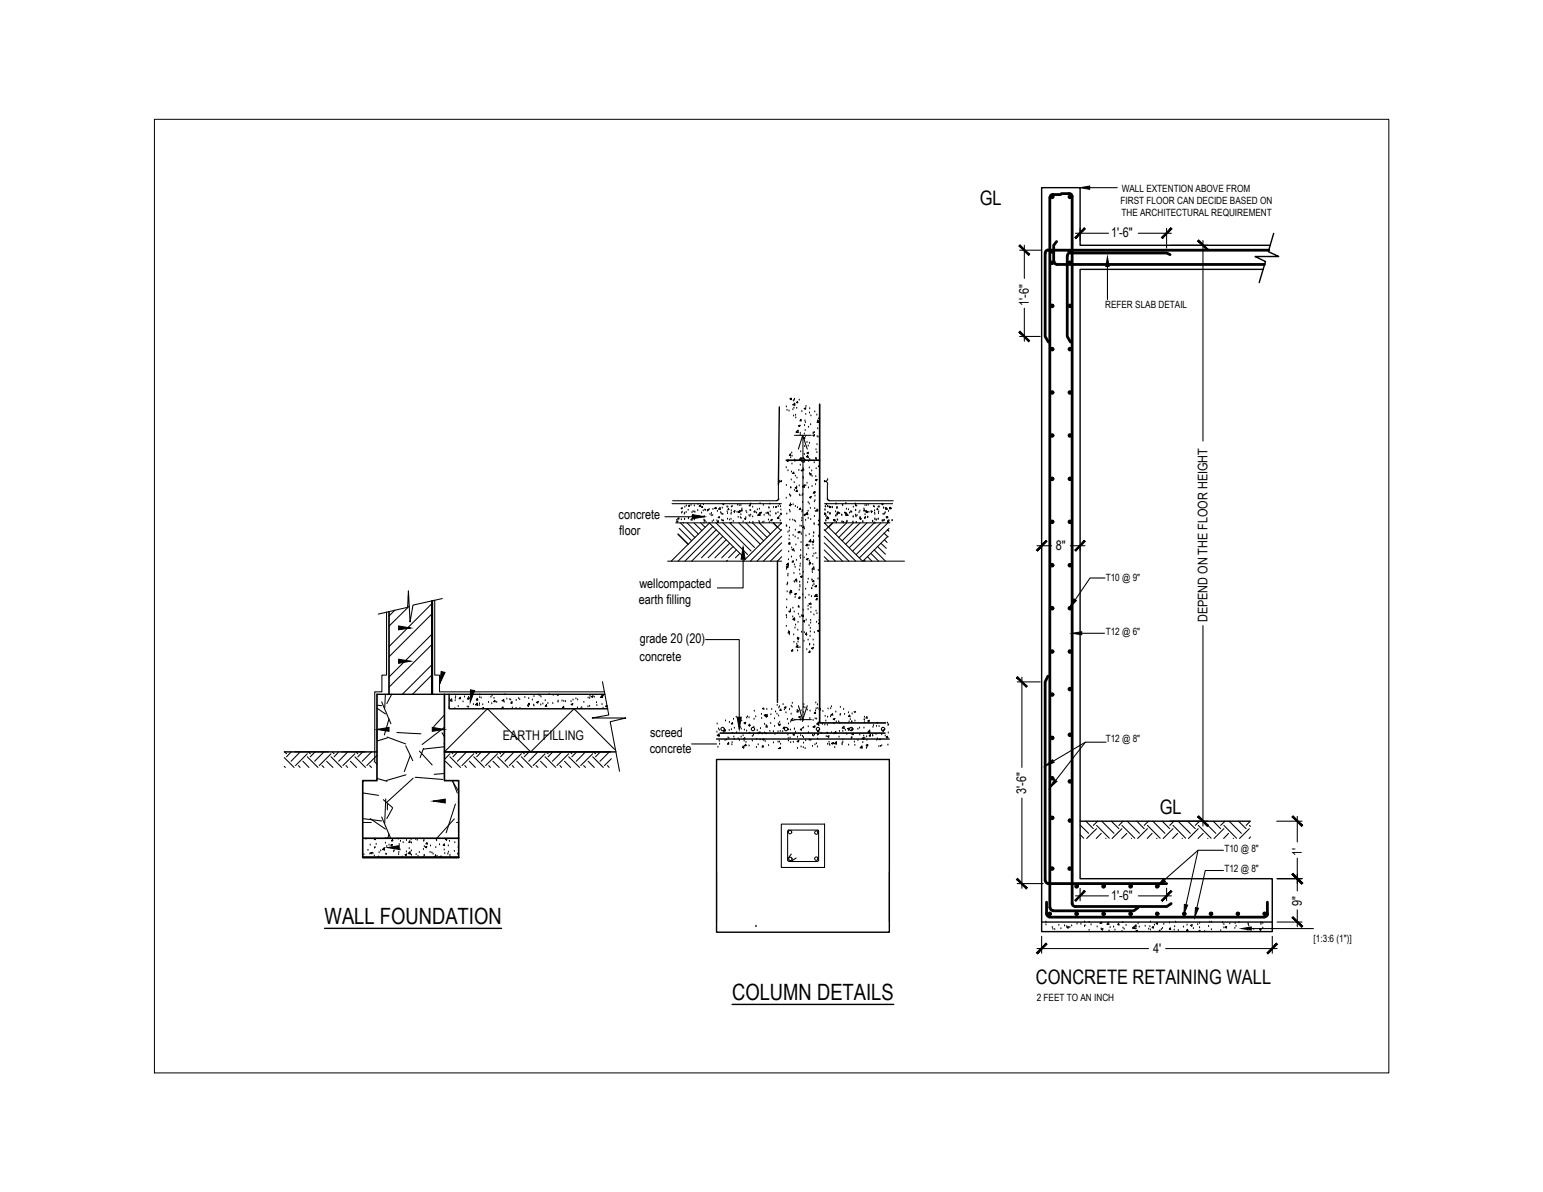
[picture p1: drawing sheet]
<svg xmlns="http://www.w3.org/2000/svg" width="279mm" height="216mm" viewBox="0 0 279 216" stroke-linecap="round" stroke-linejoin="round" font-family="sans-serif">
<!-- layer: PDF_HATCH -->
<g fill="none" stroke="#000" stroke-width=".19">
<path d="M142.4 73.7h.1M142.5 74.3h.1M142.9 74.4h.1M143.3 72.4l-.3-.2 .3-.1v.3M143.6 73.3l.3-.3 .1 .4zM143.6 74.2h.1M143.7 72.6h.1M143.7 75.4h.1M143.8 73.9h.1M143.8 72.5h.1M143.9 72.3h.1M143.9 78.8h3"/>
<path d="M144.1 75.2h.1M144.1 75.7h.1M144.3 74h.1M144.4 72.7l.1 .3-.3-.1zM144.5 77.9l-.4 .4 .4 .1v-.4M144.6 77.1l.3-.1-.1 .3zM144.7 72.5h.1M144.9 78.5h.1M144.9 78.8h.1M145 75.9l.1 .3h-.3zM145.2 74.5h.1M145.4 78.8v51.5"/>
<path d="M145.6 74l.3-.1-.1 .2zM145.6 79.2l.1 .3h-.3zM145.6 78.6h.1M145.7 77.1h.1M145.7 79.4h.1M145.8 76.2h.1M145.8 78h.1M145.8 76.5h.1M145.8 79.1h.1M145.9 75.1h.1M145.9 73.6h.1M146.4 77.4h.1"/>
<path d="M146.6 74.8h.1M146.6 74h.1M146.8 76.9h.1M146.8 75.3h.1M147.2 78.9l.3-.1-.1 .2zM147.2 78.6h.1M147.3 78.4h.1M147.5 78.4h.1M147.5 74.6h.1M147.9 75.2h.1M148 79.1h.1M148.1 77.7h.1"/>
<path d="M148.1 76.4h.1M148.1 76.2h.1M148.1 79.2h.1M148.2 76.2v.3h-.3zM148.4 75.6l-.2 .1 .2 .2M148.4 75.9h.1M148.4 76.7h.1M121.7 91.2h19.8M121.8 90.7h18.8M122.4 94.7h19.1l-6.9 6.9M122.5 94.5l.2-.1v.2zM122.5 94.3h.1"/>
<path d="M122.8 96.7l1.8 1.9-1.8-1.9M122.8 94.2h.1M122.9 93.8l-.2 .2h.2M122.9 93.8l.1 .2M123 95.7l2.2 2.3M123.2 94.7l2.6 2.7M123.3 92.1l.2-.1v.2zM123.4 94.1h.1M123.4 92.9h.1M123.5 92.8h.1M123.7 94.7h.1M123.9 93.1h.1"/>
<path d="M124 94.1h.1M124 93h.1M124 91.9h.1M124.2 92.8h.1M124.3 91.6h.1M124.4 94.7l2 2M124.6 92.4h.1M124.7 94h.1M124.7 93.9h.1M124.8 91.5l-.1 .2h.1v-.2M125.1 91.5h.1M125.3 93.4l.2-.1v.2z"/>
<path d="M125.3 94l-.2 .1M125.3 94v.2l-.2-.1M125.3 92.9h.1M125.5 92.7h.1M125.6 93.8h.1M125.6 94.7l1.5 1.4M125.7 92.7h.1M125.7 91.6h.1M125.7 94.1h.1M125.8 92.8h.1M126.3 92.5h.1M126.4 91.4h.1"/>
<path d="M126.6 91.7l.3-.3v.3zM126.6 93.5h.1M126.7 93.7h.1M126.9 94.7l.8 .8M127 92.9h.1M127.2 91.9h-.2l.2-.2v.2M127.3 93.6h.1M127.3 92.5h.1M127.4 91.4h.1M127.4 94.7h.1M127.5 94.2h.1M127.6 93.6h.1"/>
<path d="M127.6 92.4h.1M127.6 94.2l.1 .2h-.2zM127.8 92.4h.1M127.9 94.7h.1M128.1 92.3h.2l-.1 .1M128.1 92.4l.1 .1M128.1 92.6h.1M128.4 92.3h.1M128.4 94.7l6.4 6.3M128.5 94.7l-7 6.9M128.6 93.2h.1M128.8 93.4h.1"/>
<path d="M128.8 93h.1M129 94.5h.1M129.1 93.4h.1M129.1 92.3h.1M129.1 95.3l-6.3 6.3M129.2 94.3h.1M129.6 91.9l-.2 .2M129.6 91.9v.2h-.2M129.6 94.7l5.8 5.7M129.7 92.1h.1M129.7 95.9l-5.7 5.7M129.8 94.3h.1"/>
<path d="M129.9 92.6h.1M130 94.4l-.1 .2h.1M130 93.7l.3-.1-.1 .2-.2-.1M130 94.4h.1M130 94.4l.1 .2M130.2 92.2l.3 .1M130.3 96.5l-5.1 5.1M130.4 91.9l-.3 .3M130.4 91.9v.4M130.5 92.9h.1M130.6 93.1h.1M130.7 94.3h.1"/>
<path d="M130.7 93.2h.1M130.8 92h.1M130.9 94.3h.1M130.9 93.2h.1M130.9 94.7l5.1 5.1M130.9 97.1l-3.9 3.9M131 91.2l-.1 .1 .1 .1M131 94.4h.1M131.1 91.2l-.1 .2M131.5 97.8l-3.3 3.2M131.6 91.8h.1M131.7 92.7h.1"/>
<path d="M131.7 93h.1M131.7 94h.1M131.8 91.9h.1M132 92.3h-.2l.1-.2 .1 .2M132.1 94.2h.1M132.1 98.4l-2.6 2.6M132.1 94.7l4.5 4.5M132.4 94h.1M132.4 93.2h.1M132.4 92.9h.1M132.4 92.5h.1M132.4 94.6l-.1 .1"/>
<path d="M132.4 94.6v.1M132.4 91.8h.1M132.6 91.7h.1M132.7 99l-2 2M132.8 94.4h.1M132.9 92.6l.2-.1-.1 .2zM133 92.9h.1M133.3 99.6l-1.4 1.4M133.5 92.8h.1M133.6 91.5h.1M133.7 92.7l.2-.2 .1 .3h-.3M133.7 93.7h.1"/>
<path d="M133.8 94.7l3.9 3.9M133.9 91.6h.1M134.1 93.8h.1M134.1 92.7h.1M134.2 91.6h.1M134.2 93.2h.1M134.2 93.9h.1M134.3 92.3l-.1 .2h.1M134.3 92.2h.1M134.3 92.3l.1 .3M134.6 94.5h.1M135 94.1l-.2-.1 .2-.1v.2"/>
<path d="M135 93.8h.1M135 94.7l3.3 3.3M135.1 92.6h.1M135.2 92.9h.1M135.6 91.6l.2-.2v.3zM135.6 93.4h.1M135.7 94.7h.1M135.8 93.6h.1M135.8 92.4h.1M135.9 91.3h.1M135.9 92.5h.1M135.9 93.3h.1"/>
<path d="M136 91.3h.1M136.2 94.7l2.7 2.7M136.3 93.6h.1M136.3 91.9h.1M136.3 94.6h.1M136.7 92.5l-.2 .2h.2M136.7 92.6v.2M137 92.9h.1M137.1 92.3h.1M137.2 93.3l.3-.3v.4l-.3-.1M137.4 94.4h.1M137.5 93.3h.1"/>
<path d="M137.5 94.7l2 2M137.5 92.2h.1M137.5 94.7h.1M137.6 93h.1M137.6 92.9l.3-.1-.1 .2zM137.6 91.2h.1M137.7 93.4h.1M138.1 94.7h.1M138.2 91.5h.1M138.3 94.6h.1M138.4 93.3h.1M138.7 93h.1"/>
<path d="M139.1 92.7l-.2 .2h.2M139.1 92.8v.2M139.1 94.2h.1M139.2 93.1h.1M139.2 92h.1M139.2 93.3h.1M139.3 92h.1M139.3 94.7h.1M139.4 91.3h.1M139.4 93.5h.1M139.5 92.7h.1M139.6 94.2l.2-.1-.1 .2z"/>
<path d="M139.6 94.4h.1M140 94.7l.8 .8M140 94.7l1.4 1.4M140.1 91.9h.1M140.4 91.8l.2-.1-.1 .2zM140.5 93.1h.1M140.7 93.9l.3-.3v.3M140.8 93.9h.3M140.8 94h.1M140.9 92.9h.1M140.9 91.7h.1M140.9 86.7l.1 .3 .5 .2"/>
<path d="M140.9 87.8v2.5M141.2 91.4h.1M141.2 93.5h.1M141.3 94.3h.1M141.3 91.8h.1M141.4 92.4h.1M141.4 92.9l-.1 .2 .2 .1M141.4 93l.1 .2M141.5 87.2l-.5 .2-.1 .3M141.5 99.6l-2 2M141.5 98.3l-3.3 3.3M141.5 97.1l-4.4 4.5"/>
<path d="M141.5 95.9l-5.7 5.7M142.4 95.1l.1 .2h-.1M142.4 84.7h.1M142.4 90.2h.1M142.4 87.9h.1M142.5 93.1h.1M142.7 83.6l-.3-.2 .4-.1-.1 .3M142.7 85.3h.1M142.7 96.4h.1M142.8 99.9h.1M142.8 98.5h.1M142.9 97.7h.1"/>
<path d="M142.9 91.5l.4-.1-.2 .2zM142.9 97.1h.1M142.9 96.2h.1M143 95.6h.1M143 89.6h.1M143 92.4h.1M143 98.3l.1 .3h-.3zM143 94.2h.1M143.1 92.7h.1M143.1 89.9h.1M143.1 82.2l.1 .3h-.3zM143.1 91.3h.1"/>
<path d="M143.2 89.8h.1M143.2 88.3h.1M143.2 82.9h.1M143.2 88.4h.1M143.3 86.9h.1M143.3 85.5h.1M143.4 82.1h.1M143.4 99.3h.1M143.4 99.5l.3-.1-.1 .3zM143.4 84.1h.1M143.4 82.6h.1M143.6 94.2h.1"/>
<path d="M143.6 91.4h.1M143.6 97h.1M143.8 85.7h-.3l.2-.2 .1 .3M143.8 87.4h.1M143.8 99.8h.1M143.8 83.5h.1M143.8 88.8h.1M143.8 94.3h.1M143.9 83.3h.1M144 88.3l.3-.1-.1 .3zM144 97.3h.1M144 96h.1"/>
<path d="M144 86.2h.1M144 91.7h.1M144.1 94.5h.1M144.1 83.5h.1M144.1 98.7h.1M144.3 88.2h.1M144.3 88.8l.1 .2h-.3zM144.3 86.6h.1M144.4 92h.1M144.5 96.4l.3-.1-.1 .2zM144.5 97.6h.1M144.6 81.3l.8-2.5 .8 2.5"/>
<path d="M144.7 85.2h.1M144.7 88h.1M144.8 89.7h.1M144.9 89.8h.1M144.9 95.3h.1M144.9 92l.1 .3h-.3zM144.9 84.3h.1M145 99.7h.1M145 81.8h.1M145 96.5h.1M145.1 85.2l.3-.1-.2 .2zM145.1 98.3h.1"/>
<path d="M145.1 83.2v-.3l-.4 .3 .4 .1M145.1 96.8h.1M145.2 95.3h.1M145.2 94.3h.1M145.2 93.9h.1M145.2 92.7h.1M145.2 89.7h.1M145.3 92.4h.1M145.3 91h.1M145.3 92.6h.1M145.4 89.6h.1M145.4 86.4h.1"/>
<path d="M145.4 88.1h.1M145.5 86.7h.1M145.5 84.9h.1M145.5 83h.1M145.5 95.3l.1 .3-.3-.1zM145.5 85.2h.1M145.6 83.8h.1M145.6 87.8l-.3 .4 .4 .1-.1-.4M145.6 82.3h.1M145.6 95.8h.1M145.7 80.9h.1M145.8 93.1l-.3 .2 .2 .1"/>
<path d="M145.8 93.2l-.1 .2M145.9 94.3h.1M145.9 88h.1M145.9 97.1h.1M146.1 98.6l.1 .2h-.3zM146.1 80.1h.1M146.1 98.9h.1M146.1 87.5h.1M146.2 92.8l-.3 .4h.4l-.1-.4M146.3 82.8h-.3l.2-.3 .1 .3M146.3 82.2l-.2-.1 .3-.2-.1 .3M146.3 92.6h.1"/>
<path d="M146.3 91h.1M146.3 80.8h.1M146.3 93.9h.1M146.3 99.4h.1M146.4 82.9h.1M146.4 88.4h.1M146.4 83.6h.1M146.5 98.8h.1M146.5 84.8h.1M146.5 91.3h.1M146.5 96.8h.1M146.6 90.1l.3-.1-.1 .2z"/>
<path d="M146.6 80.3h.1M146.6 85.8h.1M146.6 83.2h.1M146.7 92.1h.1M146.8 94.1h.1M146.8 85.7l-.2 .3h.3l-.1-.2M146.8 98.1h-.3l.3-.4v.5M147 85.3h.1M147 98.1l.3-.1v.3zM147 86.3h.1M147 88.1h.1M147.2 98.7h.1"/>
<path d="M147.2 99.4h.1M147.3 97.2h.1M147.3 97.9h.1M147.3 96.5h.1M147.3 96.6h.1M147.4 95h.1M147.4 83.8h.1M147.4 89.3h.1M147.4 94.8h.1M147.5 89v.3h-.3zM147.5 93.6h.1M147.5 90.9h.1"/>
<path d="M147.5 89.3h.1M147.5 92.1h.1M147.6 90.7h.1M147.6 89.9h.1M147.6 89.2h.1M147.6 86.9l.3-.1v.3zM147.6 92.6h.1M147.7 87.8h.1M147.7 83.1h.1M147.7 86.3h.1M147.8 81.5h.1M147.8 84.9h.1"/>
<path d="M147.8 83.4h.1M147.8 83.1h.1M147.9 82h.1M147.9 80.5h.1M147.9 92.4h.1M148.1 92.3v.3h-.3zM148.1 95l.3-.1v.2zM148.2 84.5h.1M148.2 94.4h.1M148.2 97.2h.1M148.4 97h.1M148.4 95.4h.1"/>
<path d="M149.2 97.1l4.5 4.5M149.2 95.9l5.8 5.7M149.2 99.6l2.1 2M149.2 98.3l3.4 3.3M149.3 91.2h12.3M149.3 87.2h.3l.3 .5M149.8 87.8v2.5M149.9 86.7l-.3 .5h-.3M150.2 90.7h11.5M150.7 94.7l-1.3 1.4M150.8 94.7l-.7 .8M151.3 92.7h.1"/>
<path d="M152 93h.1M153 92.8l.2 .1-.2 .1zM153.1 93.4h.1M153.2 93h.1M153.3 92.2h.1M153.3 94.7l-2 2M153.3 93.3h.1M153.6 93.3l-.3-.3v.4l.3-.1M153.6 92.3h.1M153.8 92.9h.1M154.1 92.5l.2 .2h-.2M154.1 92.6v.2"/>
<path d="M154.5 91.9h.1M154.5 94.7l-2.6 2.7M154.9 91.3h.1M154.9 93.3h.1M154.9 92.5h.1M154.9 91.4l.3 .2-.2 .1zM155 92.4h.1M155.2 93.4h.1M155.6 92.9h.1M155.7 92.6h.1M155.7 94.7l-3.2 3.3M156.4 92.2h.1"/>
<path d="M156.5 92.3l.1 .2h-.2M156.5 92.3l-.1 .3M156.6 93.2h.1M156.6 91.6h.1M156.7 92.7h.1M156.9 91.6h.1M157 94.7l-3.9 3.9M157.1 92.7l-.3-.2v.3h.3M157.2 91.5h.1M157.3 92.8h.1M157.7 92.5l.3 .1-.2 .1zM157.8 92.9h.1"/>
<path d="M158.2 91.7h.1M158.3 99.6l2 2M158.3 94.7l-4.5 4.5M158.3 91.8h.1M158.4 92.5h.1M158.4 92.9h.1M158.4 93.2h.1M158.8 92.3h.2l-.1-.2-.1 .2M158.9 99l1.4 1.4M159 91.9h.1M159.1 93h.1M159.1 92.7h.1"/>
<path d="M159.5 98.4l1 .9M159.5 94.7l-5.1 5.1M159.9 93.2h.1M160.1 93.2h.1M160.1 96.5l.7 .8M160.1 97.8l.5 .5M160.2 93.1h.1M160.3 92.9h.1M160.4 91.9v.4l.3-.1M160.8 97.2l-4.5 4.4M160.8 94.7l-5.8 5.7M160.9 92.6h.1"/>
<path d="M161 95.7l-5.4 5.3M161.1 94.7h-11.9l7 6.9M161.2 91.9l.2 .2M70 110.8v11.5h-.8v3h-1.3v12.6M71.5 110.5l-1.1 1.1M74 108l-.1 .1M74.1 109.8l-3.7 3.6M78.3 109.3l-7.9 7.8M78.3 114.8l-7.9 7.8M78.3 111.1l-7.9 7.9M78.3 116.7l-7.9 7.8M78.7 108.7v13.6h.9v3h29.9"/>
<path d="M120.9 101.6h20.6M131.7 101.5l-.2 .1M134 100.2l-.8 .8M141.5 100.8l-.7 .8M142.4 111.3v.1M142.4 102.7l.3-.1-.1 .2zM142.4 102.3l.3-.3 .1 .4zM142.4 111.5h.1M142.4 113.5h.1M142.4 110.1h.1M142.4 111.9h.1M142.4 103.1h.1"/>
<path d="M142.5 108.6h.1M142.5 105.9h.1M142.5 107.2h.1M142.6 105.7h.1M142.6 105.6h.1M142.7 104.3h.1M142.7 102.8h.1M142.7 104h.1M142.8 101.4h.1M142.8 114.4h.1M142.8 110.7l.3-.1-.1 .3zM142.9 115h.1"/>
<path d="M143 114.6h-.3l.2-.2 .1 .3M143 107.3l.3-.4 .1 .4zM143.1 107.6h.1M143.1 107.1h.1M143.1 110.4h.1M143.3 100.9h.1M143.4 118h.1M143.5 117.6l-.2 .3h.3l-.1-.2M143.6 111.7h.1M143.6 110.2h.1M143.6 101.6l.1 .2h-.3zM143.7 112.2h.1"/>
<path d="M143.7 115h.1M143.8 103.9h.1M143.8 116.3h.1M143.8 105.3h.1M143.8 110.8h.1M143.8 102.3h.1M143.9 111.9v.4l-.3-.1zM143.9 107.6l.3-.1-.1 .3zM143.9 105.5h.1M144 113.7h.1M144 102.8h.1M144 108.2h.1"/>
<path d="M144.1 113.2h.1M144.1 117.2l.4-.4v.5zM144.2 104.8l.1 .3h-.3zM144.2 101.5h.1M144.3 105.4h.1M144.3 116.7h.1M144.4 115.7l.3-.2-.1 .3zM144.4 117h.1M144.4 115.6h.1M144.4 117.9h.1M144.5 114.2h.1M144.5 112.7h.1"/>
<path d="M144.5 116.3h.1M144.5 110h.1M144.6 111.3h.1M144.6 109.8h.1M144.7 108.4h.1M144.7 110h.1M144.7 106.9h.1M144.7 108.5h.1M144.8 103.3h.1M144.8 105.5h.1M144.8 108.1l.1 .3h-.3zM144.8 104h.1"/>
<path d="M144.8 106h.1M144.8 106.3h.1M144.8 111.8h.1M144.8 117.3h.1M144.9 102.6h.1M144.9 100.8h.1M144.9 102.2h.1M144.9 101.1h.1M145 100.6h.1M145.1 114.5h.1M145.2 111.5h.1M145.2 104.3l-.3 .2 .3 .1v-.2"/>
<path d="M145.4 107.8h.1M145.4 103.7h.1M145.4 110.6h.1M145.5 111.6h-.3l.2-.2 .1 .3M145.6 116.1h.1M145.6 101h.1M145.6 112.6l-.2-.1 .3-.1-.1 .3M145.6 114.6h.1M145.8 108.3h.1M145.9 106.7h.1M146 101.3l.3-.1-.1 .2zM146 112.3h.1"/>
<path d="M146 114.6l-.2 .3h.3l-.1-.2M146.1 100.5h.1M146.1 115.1h.1M146.1 117.7h.1M146.2 105.5h.1M146.3 109.8h.1M146.3 110.4h.1M146.3 115.9h.1M146.3 104.9h.1M146.5 109.3l.3-.1-.1 .3zM146.5 107.8h.1M146.5 113.3h.1"/>
<path d="M146.5 101.6h.1M146.5 102.3h.1M146.6 118.2h.1M146.6 101.9h.1M146.6 116.8h.1M146.6 116.7h.1M146.6 117.9l.1 .3h-.3zM146.7 115.3h.1M146.7 113.8h.1M146.7 114.4h.1M146.8 102.1h-.3l.2-.3 .1 .3M146.8 112.4h.1"/>
<path d="M146.8 112.9h.1M146.8 110.9h.1M146.8 110.1h.1M146.9 109.5h.1M146.9 117.4l.4-.1-.1 .3zM146.9 108.1h.1M147 106.6h.1M147 105h.1M147 105.1h.1M147.1 103.7h.1M147.1 103.3h.1M147.2 102.2h.1"/>
<path d="M147.2 106.1h.1M147.2 100.8h.1M147.2 115.9h.1M147.3 105.1l.1 .3-.3-.1zM147.3 102.7l.1 .4h-.4l.4-.4M147.3 116.8h.1M147.4 100.4h.1M147.4 105.9h.1M147.4 111.4h.1M147.5 108.1h.1M147.5 114.6h.1M147.5 106.2l.3-.1v.2z"/>
<path d="M147.7 107.9h.1M147.7 100.2h.1M147.8 110.7h.1M147.9 112.7h.1M147.9 108.4l.1 .2h-.3zM147.9 107.6l.1 .5-.4-.1zM147.9 111.1h.1M147.9 101.1h.1M148 114.3l.3-.1-.1 .2zM148.1 104.9h.1M148.2 103.3h.1M148.3 112.4h.1"/>
<path d="M148.4 114.2h.1M148.4 115.2h.1M148.4 111.8v.1M148.4 112.7l-.2 .3h.2M149.2 101.6h14.6M149.2 100.8l.9 .8M156.4 101.5l.3 .1M157.1 100.8l.8 .8M157.7 100.2l1.4 1.4M51.5 138.8l.2 .2M51.5 137.2l1.8 1.8M51.5 136.2l.4 .3"/>
<path d="M52.7 136.2l-.8 .9M54 138.7l.3 .3M54.4 136.2l-1.7 1.7M54.8 137.9l1.1 1.1M55.6 136.5l-2.1 2.2M55.6 137.1l2 1.9M55.8 136.2l.4 .3M57.1 136.2l-.9 .9M58.3 138.7l.4 .3M58.7 136.2l-1.7 1.7M59.1 137.9l1.2 1.1M59.9 136.5l-2.1 2.2"/>
<path d="M59.9 137.1l2 1.9M60.2 136.2l.3 .3M61.3 136.2l-.8 .9M62.7 138.7l.2 .3M63 136.2l-1.7 1.7M63.5 137.9l1.1 1.1M64.3 136.5l-2.2 2.2M64.3 137.1l1.9 1.9M64.5 136.2l.3 .3M65.7 136.2l-.9 .9M66.9 138.7l.4 .3M67.3 136.2l-1.7 1.7"/>
<path d="M67.8 137.9l.5 .5M68.3 136.8l-1.9 1.9M68.3 127.7l.8 .1M68.3 128.3l1.5 1M68.6 132.1l-.3 .1M69.1 127.1l1.7 4M69.8 125.8l-.1 2.4M70.1 133.5l3.4 1.2M70.1 133.6l-1.8 .6M70.1 125.8h.1M70.4 130.2l-.8 2.9M70.9 125.8l-.9 1.6"/>
<path d="M71.9 132.7l4.3 .2M73.5 135.1l1.2 2.7M74.3 136.8l-1.1 2.9M75.9 136l2.4 2.6M76.7 135.6l-.6 1.6M78.3 120.3l-5.4 5.5M78.3 122.2l-3.6 3.6M80 132.7l.5 .7M80.4 134.7h.1M80.5 131.7l-4.1 3.2M80.5 135.3l-3.8 .4M80.5 129.5l-2 2.1"/>
<path d="M80.6 137.9l1.2 1.1M81.3 128.2h.1M81.4 126.6h.1M81.5 136.5l-1 1.1M81.5 137.1l1.9 1.9M81.7 136.2l.3 .3M81.8 126.6l-.4 .3 .4 .1M81.8 126.6v.4M82.4 128.4h.1M82.4 126.9h.1M82.5 126.5h.1M82.5 126.2h.1"/>
<path d="M82.9 136.2l-.9 .9M83 128h.1M83.1 126.5l.3-.2v.3zM83.8 127.1h.1M84.1 126.2h.1M84.2 138.7l.3 .3M84.5 136.2l-1.7 1.7M84.6 128.1h.1M84.6 126.6h.1M84.8 126.3h.1M84.9 128.1h.1M85 126.4l-.4 .1 .3 .1 .1-.2"/>
<path d="M85 137.9l1.1 1.1M85.7 127.6h.1M85.8 136.5l-2.1 2.2M85.8 137.1l1.9 1.9M86 136.2l.3 .3M86.2 126.8l.3-.2v.2zM86.4 126.7h.1M86.4 127.3l.1 .4h-.4zM86.8 127.8h.1M86.8 127.5h.1M86.9 126.3h.1M86.9 125.9h.1"/>
<path d="M87.1 126.4h.1M87.2 136.2l-.9 .9M87.4 128.4l-.1-.1 .3-.1-.1 .2M87.4 127.7h.1M88.5 127.2h.1M88.5 138.7l.3 .3M88.8 136.2l-1.7 1.7M88.9 126.3h.1M89 127.5h.1M89.1 126h.1M89.3 137.9l1.1 1.1M89.5 126.5h.1"/>
<path d="M89.6 127.1h-.2l.2-.3v.3M89.9 127.2h.1M90.1 136.5l-2.2 2.2M90.1 137.1l1.9 1.9M90.3 136.2l.3 .3M90.7 128.4l.4-.4v.4M90.9 126.9l.3-.1-.1 .2zM91.2 126.9h.1M91.3 127.2h.1M91.4 125.8h.1M91.5 136.2l-.9 .9M91.8 126.6h.1"/>
<path d="M92.3 126.7h.1M92.5 126.8h.1M92.7 127.1l-.2 .3h.2v-.3M92.8 128.2h.1M92.8 138.7l.3 .3M93.1 136.2l-1.7 1.7M93.5 128.3h.1M93.5 126.9h.1M93.6 137.9l1.1 1.1M93.9 126.5h.1M94.1 126.7h.1M94.1 128.3h.1"/>
<path d="M94.4 136.5l-2.2 2.2M94.4 137.1l1.9 1.9M94.6 136.2l.3 .3M95 126.3h.1M95.5 127.9h.1M95.7 128h.1M95.7 126.5h.1M95.8 127.4l.1 .3h-.3zM95.8 136.2l-.9 .9M96.4 126.8h.1M96.6 127.7h.1M96.7 126.2h.1"/>
<path d="M96.7 127.9h.1M97.1 138.7l.3 .3M97.1 127.2l.4-.1-.1 .3zM97.4 136.2l-1.7 1.7M97.6 125.9h.1M97.8 126h.1M97.9 137.9l1.1 1.1M97.9 127.7h.1M98 126.2h.1M98.3 127.5h.1M98.7 136.5l-2.2 2.2M98.7 137.1l1.9 1.9"/>
<path d="M98.7 126.9h.1M98.9 136.2l.4 .3M99 127.7v.2h-.3zM99.2 127.4h.1M99.4 125.8h.1M100.1 127.4h.1M100.1 136.2l-.8 .9M100.2 125.9h.1M100.9 125.8h-.1l.2 .1M101 127.2h.1M101.1 127h.1M101.1 125.8l-.1 .2"/>
<path d="M101.4 138.7l.3 .3M101.7 136.2l-1.7 1.7M101.8 127h.1M102.1 127.9v.3h-.3zM102.1 127h.1M102.2 137.9l1.1 1.1M102.4 127.1h.1M103 136.5l-2.2 2.2M103 137.1l1.9 1.9M103.2 136.2l.3 .3M103.4 127.6l.3-.1-.1 .2zM103.4 127.1h.1"/>
<path d="M103.8 126.8h.1M104.3 126.6h.1M104.4 136.2l-.9 .9M104.6 128.2h.1M104.6 126.8h.1M105 128.4l.2-.2v.2M105.3 128.2h.1M105.7 138.7l.3 .3M105.7 127.2h.1M106 136.2l-1.6 1.7M106.5 128h.1M106.5 126.4h.1"/>
<path d="M106.5 137.9l1.1 1.1M106.8 127.9h.1M106.8 126.5h.1M106.8 126.1h.1M107.1 126.2l.3-.2-.1 .3zM107.3 136.5l-2.1 2.2M107.3 137.1l1.9 1.9M107.5 136.2l.3 .3M107.6 126.3h.1M108 127.3h.1M108.1 127.8h.1M108.7 136.2l-.9 .9"/>
<path d="M109 127.6h.1M109.1 125.9v.4h-.4zM109.1 126.2h.1M109.1 123.5l1.1 6-3 .5h6.1l-2.8 .7 1.7 9M109.2 128.3h.1M109.2 126h.1M109.9 127.8l-.3 .1 .3 .2v-.2M110 138.7l.3 .3M110.3 136.2l-1.7 1.7M110.7 137.4l-1.2 1.3M111.3 135.7l-7.4-7.3-7.8 7.8-7.8-7.8-7.8 7.8M129.8 132.6h.1"/>
<path d="M129.9 133.2l.3-.3 .1 .4zM129.9 131.1h.1M130 135.3h.1M130.1 132h.1M130.1 133.3h.1M130.2 134.3h.1M130.2 132.3h.1M130.3 134.8h.1M131 132.6h.1M131.1 132.3l.3-.1-.1 .3zM131.3 134.1h.1M131.4 130.6h.1"/>
<path d="M131.6 134h.1M131.8 133.6h.1M131.9 134.5l.1 .3h-.3zM132 133.8h.1M132 132.3h.1M132.1 130.9h.1M132.4 132.2h.1M132.5 134.9h.1M132.6 134.5h.1M132.6 130.9l.1 .2h-.3zM132.6 132.9h.1M132.8 130.3h.1"/>
<path d="M132.9 133.5h.1M133 133.9h.1M133 131.9h.1M133.3 129.9h.1M133.4 132.7h.1M133.7 133.8h.1M133.9 134.1h.1M134 131.7h.1M134.1 130.2h.1M134.2 133.5h.1M134.2 132h.1M134.3 130.6h.1"/>
<path d="M134.6 135.3h.1M134.6 133.3h.1M134.6 135.5l-.1-.2 .2-.1v.3M134.7 134.2h.1M134.8 132.2h.1M134.9 133.6l-.3 .3M134.9 133.6v.3M134.9 131.1l-.2-.2 .3-.1-.1 .3M135.1 134.5h.1M135.1 135l-.1-.2-.2 .2 .3 .1M135.2 130h.1M135.2 132.4h.1"/>
<path d="M135.4 129.8h.1M135.6 135.1h.1M135.6 130h.1M135.7 131.6h.1M135.7 132.8h.1M135.8 131.4h-.2l.1-.3 .1 .3M136.2 134.2h.1M136.2 133.4h.1M136.4 133.2h.1M136.5 131.7h.1M136.5 130.3h.1M136.6 128.8h.1"/>
<path d="M136.8 129.8h.1M137 135.4h.1M137 133.9h.1M137.1 132.3h.1M137.3 134.9h.1M137.3 132.9h.1M137.6 134h.1M137.6 132.6l-.3 .1 .2 .1M137.6 132.6l-.1 .3M137.7 132h.1M137.9 129.4h.1M137.9 130.1h.1"/>
<path d="M138 132.9h.1M138.1 128.3v.1h.2M138.2 135v.3h-.2l.1-.2M138.3 133.9h-.2l.2 .2 .1-.2M138.3 128.2v.3M138.4 129.5l.3-.1-.1 .3zM138.4 132.8h.1M138.4 131.2h.1M138.6 134.3h.1M138.6 129.7l.3-.3 .1 .4zM138.7 132.9h.1M138.7 131.4h.1"/>
<path d="M138.8 129.9h.1M138.9 128.5h.1M138.9 131.4l-.2 .3h.2M138.9 131.4v.3M139.2 135h.1M139.4 132.5h.1M139.6 131h.1M139.6 129.5h.1M139.7 128.5h.1M140 134.6h.1M140 132.5h.1M140.3 130.2h.1"/>
<path d="M140.3 131.6h.1M140.3 133h.1M140.4 128.9h.1M140.7 129.3h.1M140.7 127.8h.1M140.9 134.4h.1M140.9 132.6h.1M140.9 135.6h.1M140.9 131.1h.1M141 129.7h.1M141 128.2h.1M141.1 134.4h.1"/>
<path d="M141.1 128h.1M141.2 135.6h-.1l.2-.3v.3M141.2 130.8h.1M141.3 131.1l-.4 .2 .3 .1M141.3 132.5h.1M141.3 131.2l-.1 .2M141.4 134.8h.1M141.4 128.4l-.2 .3h.2M141.4 128.5v.2M141.7 132.5h.1M141.8 127.6h.1M142 131.7l-.2 .2 .2 .1v-.3"/>
<path d="M142 128.6h.1M142.3 128l-.3 .1 .2 .2 .1-.2M142.3 129.1h.1M142.6 130.3h.1M142.7 133.1h.1M142.7 133.8h.1M142.8 134.2h.1M142.8 132.2h.1M142.8 131.1h.1M143 128.5h.1M143.1 133.7h.1M143.1 132.2h.1"/>
<path d="M143.2 134.5h.1M143.2 130.8h.1M143.3 129.3h.1M143.3 127.9h.1M143.4 128.1h.1M143.5 127.4h.1M143.6 130.1l-.4 .4h.4M143.6 130.1v.4M143.6 133.1l.3-.2-.1 .3zM143.7 134.5h.1M143.8 132.1h.1M143.9 132h.1"/>
<path d="M143.9 130.3h3M143.9 130.5h.1M144.1 132.6h.1M144.3 134.3l.4-.1-.2 .2zM144.4 128.7h.1M144.4 135.6h.1M144.4 133.5h.1M144.5 128.7l-.2 .2 .2 .1v-.3M144.6 127.8l.8 2.5 .8-2.5M144.9 129.8l-.3 .1 .2 .1M144.9 130.4h.1M144.9 129.8l-.1 .2"/>
<path d="M145 133.2h.1M145 130.3h.1M145.1 135.3h.1M145.1 128.8h.1M145.1 132l-.2 .2h.3M145.1 132l.1 .3M145.3 133.4h.1M145.3 130.7h.1M145.4 131.9h.1M145.4 130.5h.1M145.5 135.4h.1M145.5 129.1h.1"/>
<path d="M145.5 134.6h.1M145.5 131.8h.1M145.5 128.1h.1M145.5 133.6h.1M145.5 127.6h.1M145.8 128.2h.1M145.8 135.6h.1M145.9 134.2h.1M146.2 128.6h.1M146.3 131.6h.1M146.4 132.7h.1M146.6 133.9l-.1 .1h.3v-.1"/>
<path d="M146.6 130.1h.1M146.7 128.8h.1M147.1 135.2h.1M147.1 133.2h.1M147.2 130.5h.1M147.3 133.3h.1M147.5 133.1h.1M147.5 131.5l-.3 .1 .2 .2 .1-.3M147.6 134.9h.1M147.6 131.7h.1M147.6 129l.1 .2h-.3zM147.6 130.2h.1"/>
<path d="M147.7 128.8h.1M147.7 127.3h.1M147.8 128.4h.1M147.8 134.7h.1M147.9 130.2h.1M148 135.3h.1M148 127.7h.1M148 133.2h.1M148.1 133.9h.1M148.1 128.3h.1M148.2 130.8l-.3 .3 .3 .1v-.4M148.2 133.1h.1"/>
<path d="M148.2 132.2l-.2 .3h.3l-.1-.2M148.3 131.4h.1M148.6 128.4l-.3 .1 .2 .1M148.6 128.4l-.1 .3M148.7 132.8h.1M148.9 131.2h.1M149 128.9h.1M149.4 131.3h.1M149.4 129.8h.1M149.5 130.6h.1M149.6 133.4h.1M149.8 132.8h.1"/>
<path d="M149.8 131.3h.1M149.9 134.8h.1M149.9 129.9h.1M149.9 132.8h.1M149.9 128.4h.1M150.1 134.5h.1M150.1 133.3l-.3 .1 .3 .1M150.1 133.3l-.1 .3M150.2 134.8h.1M150.3 135h.1M150.4 129.8h.1M150.4 128.4h.1"/>
<path d="M150.5 129.6h.1M150.6 134.6l.3-.1-.1 .3zM150.6 128h.1M150.6 132.7h.1M150.8 129.5h-.3l.2-.3 .1 .3M150.9 134.7h.1M151 131.1h.1M151 132.9h.1M151.2 135.4h.1M151.2 130.1l-.1 .3-.2-.2 .3-.1M151.3 129h.1M151.4 132.8h-.3l.2-.3 .1 .3"/>
<path d="M151.4 134.4l-.3 .3 .4 .1-.1-.4M151.4 130.7h.1M151.9 130.7h.1M151.9 133.5h.1M152 132.5h.1M152 131h.1M152.1 129.6h.1M152.2 128.1h.1M152.2 129.4h.1M152.5 134.7h.1M152.5 134.9h.1M152.6 134.5h.1"/>
<path d="M152.6 132.5h.1M152.6 134h.1M152.8 128.5h.1M152.9 131.9h-.4l.3-.4 .1 .5M152.9 129.4h.1M153.1 132.3h.1M153.3 133h.1M153.6 129.1h.1M153.7 135h.1M153.7 132.1l-.2-.1 .3-.1-.1 .3M153.7 132.3h.1M153.8 130.7h.1"/>
<path d="M153.9 129.5l-.3 .3h.3M153.9 129.5v.3M154 130.3h.1M154.2 133.6h.1M154.2 132.2h.1M154.2 133.8h.1M154.2 130.8h.1M154.3 130.7h.1M154.3 133.6h.1M154.3 129.3h.1M154.5 132.8l-.2 .3h.2M154.5 132.8v.3"/>
<path d="M154.6 128.9l.1 .1M154.7 134.4h.1M154.7 128.9v.1M154.8 135h.1M154.8 130.6h.1M154.9 129h.1M155.3 134.1h.1M155.3 132.1h.1M155.6 131.9h.1M155.7 133.1h.1M156.1 135.1v.4l-.4-.1zM156.2 134.5h.1"/>
<path d="M156.4 133.6l-.3 .1 .2 .2M156.4 133.6l-.1 .3M156.4 133.3h.1M156.4 134h.1M156.4 131.9h.1M156.5 130.4h.1M156.5 130.9h.1M156.5 129.9h.1M156.6 133.7h.1M156.9 135.5h.1M156.9 135.4h.1M156.9 133.5h.1"/>
<path d="M157 134.1h.1M157 129.8v.3M157 129.8l-.2 .2h.2M157 135.1l-.2-.1 .3-.1v.2M157.1 135.1h.1M157.4 130.5l-.3 .1 .2 .1 .1-.2M157.5 132.2l-.4 .4 .4 .1v-.4M157.6 133.1l-.2 .2 .2 .1v-.3M158 133.2h.1M158 133.3h.1M158.1 131.7h.1M158.2 131.4h.1"/>
<path d="M158.6 133h.1M158.7 131.6h.1M158.8 134.1h.1M158.9 131h.1M158.9 133.8h.1M159.2 135.2h.1M159.2 131.6h.1M159.3 133.9l-.1 .1h.2v-.1M159.4 135.2h.1M159.7 135.1h.1M159.7 133.1h.1M160 132.2l-.3 .1 .2 .2"/>
<path d="M160 132.2l-.1 .3M160.3 133.3h.1M160.5 133.6h.1M160.7 131h.1M160.8 135h.1M160.8 133.6h-.3l.2-.2v.2M160.8 131.4h.1M160.8 132.8h.1M160.9 131.3h.1M65.7 143.6l2.9 .5M65.7 148.3l3.4 .4M65.7 149h1.5"/>
<path d="M65.9 154.8h.1M66.3 152h.1M66.6 154h.1M67 154.7h.1M67 153.1h.1M67 148.3l2.8 1.9M67.1 154.5l.3-.1-.1 .2zM67.5 154.6h.1M67.8 155h.1M67.8 153.6h.1M67.9 152.1h.1M67.9 151.8l-.1 .2h.2v-.2"/>
<path d="M67.9 153.5h.1M68.1 152.9h.1M68.3 141l1.8 .5M68.6 155.3h-.2l.2-.3v.3M68.6 154.5h.1M68.9 154.1h.1M69.1 148l1.6 3.8M69.3 153.9l.3-.4v.4zM69.4 144.8l1.7 1.5M69.8 152.7h.1M69.8 151.9h.1M69.9 154.7h.1"/>
<path d="M69.9 144.7l-.2 4.4M70 154.7h.1M70 153.3h.1M70.1 151.9h.1M70.1 145.5v1.2M70.4 153.1h.1M70.4 151l-.2 .8M70.7 153.1l.3-.1v.2zM71.1 152v.3h-.2zM71.1 146.4l-1.1 1.9M71.3 154.2h.1M71.4 154.1h.1"/>
<path d="M72.1 152h.1M72.2 154.8h.1M72.2 154.4h.1M72.3 153h.1M72.4 153.9h.1M72.5 152.4h.1M72.8 155.2h.1M73 152.6h.1M73.3 154.8l.3-.1v.3zM73.5 140.3l-3.5 1.1M73.6 152.2h.1M73.6 154.3h.1"/>
<path d="M74.1 153.7h.1M74.2 152.3l.1 .3h-.3zM74.3 154.6h-.4l.4-.4v.5M74.4 152.1h.1M74.5 154.1h.1M74.5 152.7h.1M74.5 154.9h.1M74.8 140.9l-4.8 4.5M75.2 140.8l5 .4M75.2 152h.1M75.4 154.8h.1M75.5 152.2h.1"/>
<path d="M75.7 155.1h.1M75.9 154.4h.1M76.6 155.3h.1M76.7 153.9h.1M76.7 152.4h.1M76.8 152.2h.1M76.8 154.9h.1M76.8 155h.1M76.8 153.4h.1M77 153.4l.3-.1-.1 .3zM77.4 152.9l-.1-.3-.2 .2 .3 .1M77.9 154.4h.1"/>
<path d="M78 153.2h.1M78.2 154.5h.1M78.4 154.7h.1M78.5 155.3l.4-.3v.3M78.9 155h.1M78.9 153.5h.1M79 152.1h.1M79.1 152.3h.1M79.1 155.1h.1M79.6 153h.1M79.9 155l-.3 .2 .2 .1M79.9 155.1l-.1 .2"/>
<path d="M80.4 153.9h.1M80.4 152.9l.1 .3M80.5 152.9l-.3 .2h.3M80.5 140.1l-1.9 .2M80.5 154.6h.1M80.8 152.2l.1-.3-.3 .1 .3 .2M81.1 154.7h.1M81.2 153.2h.1M81.2 154.3h.1M81.4 152.4h.1M81.5 155.2h.1M81.5 154.9h.1"/>
<path d="M81.9 141.4l1.2 2M82 141.5l.8 2.1M82.3 154.2h.1M82.3 148.3l-3.2 3.5M82.4 152.6h.1M82.5 145.6l-1.7 5.2M82.7 149h.4M82.9 154.7h.1M83 153.5h.1M83 145.2l.1 .2M83.1 145.5v.1M141.5 149.3h7.8v7.8h-7.8z"/>
<path d="M142.6 155.9l.1-5.5 5.4-.1 .1 .2v5.4M142.7 155.8l.1 .2M142.8 156h5.3M143.3 154.7l-.7 .9M144.2 155.4l-1 .6M148.2 155.8l-.1 .2M195.6 151.2l.6 .6M195.6 149.4l1.5 1.5M195.7 151.8l-.1 .1M196.6 148.7l1.4 1.4M198.6 150.1l-1.8 1.8M198.6 149.5l2.3 2.3"/>
<path d="M198.8 148.7l-.8 .8M199.4 150.9l-.9 1M199.5 148.7l2.2 2.2M200.3 151.8l-.1 .1M201.2 148.7l1.4 1.4M203.2 150.1l-1.8 1.8M203.2 149.5l2.3 2.3M203.4 148.7l-.8 .8M204 150.9l-.9 1M204.1 148.7l2.2 2.2M204.9 151.8v.1M205.8 148.7l1.4 1.4"/>
<path d="M207.8 150.1l-1.8 1.8M207.8 149.5l2.3 2.3M208 148.7l-.8 .8M208.6 150.9l-.9 1M208.7 148.7l2.2 2.2M209.5 151.8l-.1 .1M210.4 148.7l1.4 1.4M212.4 150.1l-1.8 1.8M212.4 149.5l2.3 2.3M212.6 148.7l-.8 .8M213.3 150.9l-1 1M213.3 148.7l2.2 2.2"/>
<path d="M214.1 151.8v.1M215.1 148.7l1.3 1.4M217 150.1l-1.8 1.8M217 149.5l2.3 2.3M217.2 148.7l-.8 .8M217.9 150.9l-1 1M218 148.7l2.2 2.2M218.7 151.8v.1M219.7 148.7l1.3 1.4M221.6 150.1l-1.8 1.8M221.6 149.5l2.3 2.3M221.8 148.7l-.8 .8"/>
<path d="M222.5 150.9l-.9 1M222.6 148.7l2.2 2.2M223.4 151.8l-.1 .1M224.3 148.7l1.3 1.4M226.2 150.1l-1.7 1.8M226.2 149.5l.2 .2M226.4 148.8l-.8 .7M226.4 151.6l-.2 .3M189.4 167h.1M189.4 167.5h.1M190.5 168h.1M190.6 168.3h.1"/>
<path d="M191 168.4h.1M191.7 167.6h.1M192.1 168.2h.1M192.8 167.7h.1M193.2 167.9h.1M193.5 167.8l-.3 .2 .2 .1M193.5 167.9l-.1 .2M193.7 168h.1M194.1 167.7h.1M195 167.4h.1M195.7 167.4h.1M196.4 167h.1"/>
<path d="M196.4 167.8h.1M196.5 167.7h.1M197.2 168.5h.1M197.2 167.1h.1M197.6 167.5h.1M198.7 167.9h.1M199.2 167.3h.1M199.4 168.3h.1M199.4 167l-.2 .2h.3M199.5 167v.3M199.7 168.2l-.3 .1 .2 .1 .1-.2M200.7 167l-.3 .4h.4l-.1-.3"/>
<path d="M200.8 168.6h.1M201 168h.1M201.6 167.9h.1M201.9 168.5h.1M202.6 167.2l-.2 .3h.2M202.6 167.3v.3M203.2 168.7h.1M203.2 167h.1M203.3 167v.1M203.3 168.1h.1M203.6 168.3h.1M203.9 167.6h.1"/>
<path d="M205.4 167.8v.4M205.4 167.8l-.4 .3 .4 .1M205.7 168.2h.1M205.7 168.3h.1M205.7 167.5l-.2 .2 .2 .1M205.7 167.6v.2M206 168.5l-.3 .1 .1 .1M206 168.6l-.1 .1M206.1 167.3h.1M206.3 167.9h.1M207.4 167.8h.1M208 168.3h.1"/>
<path d="M208.2 167.9h.1M208.3 168.4h.1M208.3 167h.1M208.8 167.8l-.2 .2h.3M208.8 167.8l.1 .3M209 167.6h.1M209.6 167.1l-.3 .1 .3 .2M209.6 167.2v.2M210 168.5l-.2 .2M210 168.5l.1 .2M210.3 168.4h.1M210.5 168.1h.1"/>
<path d="M210.7 167.4h.1M211.8 167.2h.1M211.8 168.4h.1M211.9 168l-.2 .3h.3M211.9 168.1l.1 .3M212.6 168.5h.1M212.7 167.9h.1M212.9 167h.1M213.4 168.6h.1M214.3 167.9h.1M214.9 167.6h.1M214.9 168.6h.1"/>
<path d="M215.1 168.3l-.3 .3h.3M215.1 168.4v.2M215.9 167.5l-.3 .1 .2 .1 .1-.2M216.1 168.2h.1M216.9 167.5h.1M217.1 168.7h.1M217.2 167.2h.1M217.2 168h.1M217.3 168.7h.1M218.2 168.6l-.1 .1M218.2 168.6v.1M218.8 167.8h.1"/>
<path d="M219.1 167h.1M219.4 168.4h.1M219.4 167h.1M221 168.6h.1M221.4 167.2h.1M221.6 168.1h.1M221.6 167.5h.1M222.1 167.8l-.3 .1 .2 .2 .1-.2M222.7 167.3h.1M223.6 168.1h.1M223.7 167.3h.1M223.8 167.8h.1"/>
<path d="M224.3 167.1h.1M225.9 168.5h.1M226 167.3h.1M226 167.5h.1M226.1 167.7h.1M227 168.3h.1M228.2 168.6h.1M228.3 167.2h.1M228.3 167.4h.1M228.4 168.1l-.3 .2 .2 .1 .1-.2M228.7 168.1h.1M228.7 167.3h.1"/>
<circle cx="145.4" cy="83.3" r=".35"/>
<circle cx="130.8" cy="132" r=".31"/>
<circle cx="136.3" cy="132" r=".31"/>
<circle cx="142.3" cy="132" r=".31"/>
<circle cx="148.1" cy="132" r=".31"/>
<circle cx="154.1" cy="132" r=".31"/>
<circle cx="159.9" cy="132" r=".31"/>
<circle cx="143.1" cy="150.7" r=".31"/>
<circle cx="143.1" cy="155.6" r=".31"/>
<circle cx="147.8" cy="155.5" r=".31"/>
<circle cx="147.8" cy="150.8" r=".31"/>
</g>
<!-- layer: PDF_foun outline -->
<path d="M51.5 136.2h16.8M68.3 125.8h41.2M80.5 136.2h31M81.3 125.8v2.6h28.7M129.8 137.6h31.2v31.2h-31.2zM129.8 133.9h31.2" fill="none" stroke="#000" stroke-width=".25"/>
<!-- layer: PDF_0 -->
<g fill="none" stroke="#000" stroke-width=".25">
<path d="M141 90.3l-.2 .3-.2 .1M141.5 87.2h.1M149.3 87.2h.1M149.4 92.9l.1 .2-.2 .1 .1-.2M149.4 92.4h.1M149.5 91.8h.1M149.5 94.3h.1M149.6 93.5h.1M149.6 91.4h.1M149.8 93.9v-.3l.3 .3h-.3M149.8 90.3l.1 .2 .3 .2M149.9 91.7h.1"/>
<path d="M149.9 92.9h.1M149.9 94h.1M150.2 91.7l.2 .1-.2 .1zM150.3 93.1h.1M150.7 91.9h.1M151 94.1l.2 .1-.2 .1zM151.2 94.4h.1M151.3 93.5h.1M151.4 91.3h.1M151.4 94.7h.1M151.5 92h.1M151.6 93.3h.1"/>
<path d="M151.6 92h.1M151.6 93.1h.1M151.6 94.2h.1M151.7 92.8v.2M151.7 92.7l.2 .2h-.2M152.4 93.3h.1M152.5 94.6h.1M152.6 91.5h.1M152.7 94.7h.1M153.2 91.2h.1M153.3 94.7h.1M153.4 94.4h.1"/>
<path d="M154.5 94.6h.1M154.5 93.6h.1M155 93.6h.1M155 94.7h.1M155.7 93.8h.1M155.7 93.9l.3 .1-.2 .1zM156.2 94.5h.1M156.6 93.9h.1M156.7 93.8h.1M157.1 93.7h.1M158 94.4h.1M158.4 94.6v.1"/>
<path d="M158.4 94.6l.1 .1M158.4 94h.1M158.7 94.2h.1M159 94h.1M159.2 91.8h.1M159.7 91.2l.1 .2 .1-.1-.1-.1M159.8 94.4h.1M159.9 94.3h.1M160 92h.1M160.1 94.3h.1M160.4 91.9l.3 .3M160.7 95.9l.2 .3"/>
<path d="M160.7 93.7l-.2-.1v.2l.2-.1M160.7 94.6h.2l-.1-.2-.1 .2M160.8 94.4h.1M161 94.3h.1M161.1 92.1h.1M161.2 91.9v.2h.2M161.5 94.3h.1M136.9 167.8h.1"/>
</g>
<path d="M148.4 73.2v57.7h12M142.4 83.4h6M130.4 132.8h29.9" fill="none" stroke="#000" stroke-width=".3"/>
<!-- layer: PDF_DIM -->
<g fill="none" stroke="#000" stroke-width=".19">
<path d="M197.3 34h5M184.6 45.3h3.9M185.5 44.4v6M185.5 55.8v6M194.7 42.2h6M195.6 41.4v2.2M200.5 48.3v6M206.1 42.2h6M211.2 41.4v3.5M211.8 44.4h6.9M217.8 43.6v36.3M184.6 60.9h3.8"/>
<path d="M120.4 93.6h5M187.8 98.8h2.6M188.6 98.9v.8M193.8 98.8h2.7M195.6 98.9v.8M80.1 108.4l-5.3 1.2-.5 3.1-.3-5.7-.2 3-5.3 1.2M127.8 115.8h6.1v14.1M134.6 101.3v5.2h-4.7M195.9 114.7h4.1M200.1 104.7h-2.7l-2.7 3.9M217.8 113.3v36.3M53.4 136.2h6.1"/>
<path d="M61.9 136.2h4.3M68.3 132.4v1.5M80.5 132.4v1.5M125.2 134.7h4.6M184.2 123.5h4.2M185 122.7v16.3M196.5 134.4l-5.3 6.9M200.3 134.4h-3.8l-5.8 3.5M129.8 158v9M161 158v9M185 144.5v16.4M211.8 148.7h6.9"/>
<path d="M216.9 154l-2.1 9.9M221.5 154h-4.6l-6.1 5.4M221.5 157.7h-3.3l-1.5 6.7M231.2 148.7h4.6M234.9 147.9v4.6M234.9 155.4v6M235.8 159.2h-4.6h4.6M184.2 160h4.7M187.8 171.8h20.2M188.6 169.6v3.1M194.7 162.3h6M195.6 160.9v2.3"/>
<path d="M206.1 162.3h6M211.1 171.8h20.1M211.2 160.9v2.3M226.6 168.2h11.2M230.4 169.6v3.1M231.2 167h4.6M234.9 164.8v3.1"/>
</g>
<g fill="#000" stroke="#000" stroke-width=".18">
<path d="M195.6 34l1.7-.3v.6zM200.5 46.5l.3 1.8h-.6zM125.4 93.2l2.2 .4-2.2 .4zM72.2 119.4l2.2 .4-2.2 .3zM72.2 113.4l2.2 .3-2.2 .4zM134.6 99.1l.3 2.2h-.7zM194.5 108.5l.4 .3-1.2 1.2zM194.1 114.7l1.8-.3v.6zM68.3 132.1l2.1-.4v.8zM78.3 131.7l2.2 .4-2.2 .4zM79.9 121.6l.7 .2-.9 2zM85.2 124.9l.7 .2-.7 2.1z"/>
<path d="M133.5 129.9h.7l-.3 2.2zM189.3 138.7l1.3-1.1 .3 .5zM70.1 153.5l2.2-.3v.7zM78.4 145.1l2.2-.4v.7zM190.9 141.2l.5 .3-1.3 1.2zM210.6 159.2l.4 .4-1.5 1zM214.5 163.8l.6 .1-.7 1.6zM216.5 164.4l.5 .1-.7 1.6zM224.8 168.2l1.8-.3v.6z"/>
</g>
<!-- layer: PDF_foun outline -->
<path d="M70.4 110.8v15M68.3 125.8v15.6h-2.6v13.9M78.3 125.8v-17v17M80.5 125.8v15.6h2.6v13.9M80.5 136.2h30M65.7 151.8h17.4M83.1 155.3h-17.4h17.4" fill="none" stroke="#000" stroke-width=".3"/>
<!-- layer: 0 -->
<path d="M141.1 73.7l-.2 14.1M140.8 101.6v25.6" fill="none" stroke="#000" stroke-width=".25"/>
<!-- layer: PDF_TEXT -->
<path d="M58.8 168.1h32M132.6 181.9h29.2" fill="none" stroke="#000" stroke-width=".25"/>
<!-- layer: PDF_OUT LINES -->
<path d="M230 44.4h-34.4v-10.4h-7v134.7h41.8v-9.5h-34.8v-110.4h33.1M188.6 167h41.8" fill="none" stroke="#000" stroke-width=".25"/>
<!-- layer: PDF_WALL -->
<g fill="none" stroke="#000" stroke-width=".51">
<path d="M190.1 35.8v128.6M190.7 35.2h1.4M190.7 35.2l-.4 .1-.2 .4M192.2 35.1h1.3M193.6 35.1l.4 .1 .1 .4M194.1 35.6v128M189.3 45.9v15l.5 1.1M189.7 45.3h40M189.8 45.3l-.4 .1-.1 .4M190.9 47.3l.1 .4 .4 .2M191.3 43.8l-.5 .6v3M191.4 47.9h37.6"/>
<path d="M193.3 46.3v14.6l.5 1.1M193.8 45.8h17.4l.7 .3M193.9 45.8l-.4 .1-.2 .4M189.8 122.5l-.5 1v36M189.3 159.5a.54 .54 0 0 0 .5 .5M189.5 163.4v2.1M189.5 165.5l.2 .4 .4 .2M189.8 160h21.4M190 166.1h39M190.1 164.3l.2 .4 .4 .2M194.1 163.6l.2 .4 .4 .2h16.6l.8-.5M206.1 164.4l-.8 .6h-14.7"/>
<path d="M229.5 163.4v2.2M229.5 165.5l-.1 .4-.4 .2"/>
<circle cx="190.5" cy="35.7" r=".16"/>
<circle cx="193.7" cy="35.7" r=".16"/>
<circle cx="190.5" cy="47.6" r=".16"/>
<circle cx="190.5" cy="45.5" r=".16"/>
<circle cx="190.5" cy="55.4" r=".16"/>
<circle cx="193.7" cy="45.5" r=".16"/>
<circle cx="193.7" cy="47.6" r=".16"/>
<circle cx="193.7" cy="55.4" r=".16"/>
<circle cx="190.5" cy="71.1" r=".16"/>
<circle cx="190.5" cy="78.9" r=".16"/>
<circle cx="190.5" cy="63.2" r=".16"/>
<circle cx="193.7" cy="78.9" r=".16"/>
<circle cx="193.7" cy="63.2" r=".16"/>
<circle cx="193.7" cy="71.1" r=".16"/>
<circle cx="190.5" cy="94.5" r=".16"/>
<circle cx="190.5" cy="86.7" r=".16"/>
<circle cx="193.7" cy="94.5" r=".16"/>
<circle cx="193.7" cy="86.7" r=".16"/>
<circle cx="190.5" cy="102.4" r=".16"/>
<circle cx="190.5" cy="110.2" r=".16"/>
<circle cx="190.5" cy="118" r=".16"/>
<circle cx="193.7" cy="102.4" r=".16"/>
<circle cx="193.7" cy="118" r=".16"/>
<circle cx="193.7" cy="110.2" r=".16"/>
<circle cx="190.5" cy="133.7" r=".16"/>
<circle cx="190.5" cy="125.8" r=".16"/>
<circle cx="193.7" cy="133.1" r=".16"/>
<circle cx="193.7" cy="124.8" r=".16"/>
<circle cx="190.5" cy="141" r=".16"/>
<circle cx="190.5" cy="157.3" r=".16"/>
<circle cx="190.5" cy="148.1" r=".16"/>
<circle cx="193.7" cy="157.3" r=".16"/>
<circle cx="193.7" cy="141.5" r=".16"/>
<circle cx="193.7" cy="148.6" r=".16"/>
<circle cx="190.1" cy="165.5" r=".16"/>
<circle cx="194.9" cy="165.5" r=".16"/>
<circle cx="194.9" cy="160.5" r=".16"/>
<circle cx="199.8" cy="160.5" r=".16"/>
<circle cx="199.8" cy="165.5" r=".16"/>
<circle cx="204.7" cy="165.5" r=".16"/>
<circle cx="204.7" cy="160.5" r=".16"/>
<circle cx="209.5" cy="165.5" r=".16"/>
<circle cx="209.5" cy="160.5" r=".16"/>
<circle cx="214.4" cy="165.5" r=".16"/>
<circle cx="219.3" cy="165.5" r=".16"/>
<circle cx="224.1" cy="165.5" r=".16"/>
<circle cx="229" cy="165.5" r=".16"/>
</g>
<!-- layer: PDF_LINE -->
<path d="M230.6 42.3l-.9 3.3 1.8 .9h-4.2l1.9 .9-1.2 3.8M195.6 148.7h30.8" fill="none" stroke="#000" stroke-width=".25"/>
<!-- layer: PDF_0 -->
<g fill="#000" stroke="#000" stroke-width=".18">
<path d="M184.5 60.2l1.9 1.5-1.7-1.7zM184.5 60.2l1.9 1.5-.1 .2z"/>
<path d="M184.5 44.5l1.8 1.8 .1-.2zM184.5 44.5l.2-.2 1.7 1.8z"/>
<path d="M196.3 41.3l-1.5 1.9 1.7-1.7zM196.3 41.3l-1.5 1.9-.2-.2z"/>
<path d="M210.3 43l.2 .2 1.5-1.9zM212 41.3l.2 .2-1.7 1.7z"/>
<path d="M216.9 43.6l1.7 1.8 .2-.2zM216.9 43.6l.2-.1 1.7 1.7z"/>
<path d="M189.4 97.9l-1.5 1.9 1.7-1.7zM189.4 97.9l-1.5 1.9-.2-.2z"/>
<path d="M194.6 99.6l.2 .2 1.5-1.9zM196.3 97.9l.2 .2-1.7 1.7z"/>
<path d="M184.1 122.7l1.7 1.8 .2-.2zM184.1 122.7l.2-.1 1.7 1.7z"/>
<path d="M184.3 159.1l-.2 .2 1.9 1.5zM184.1 159.3l1.9 1.5-.2 .2z"/>
<path d="M216.9 148l1.9 1.5-1.7-1.7zM216.9 148l1.9 1.5-.2 .2z"/>
<path d="M234.1 158.2l-.1 .2 1.9 1.5zM234 158.4l1.9 1.5-.2 .2z"/>
<path d="M234 148l1.7 1.7 .2-.2zM234 148l.1-.2 1.8 1.7z"/>
<path d="M189.4 170.8l-1.5 2 1.7-1.8zM189.4 170.8l-1.5 2-.2-.2z"/>
<path d="M196.3 161.3l-1.5 1.9 1.7-1.7zM196.3 161.3l-1.5 1.9-.2-.2z"/>
<path d="M210.3 163l.2 .2 1.5-1.9zM212 161.3l.2 .2-1.7 1.7z"/>
<path d="M229.4 172.6l.2 .2 1.5-2zM231.1 170.8l.2 .2-1.7 1.8z"/>
<path d="M234.1 166l-.1 .2 1.9 1.6zM234 166.2l1.9 1.6-.2 .2z"/>
<path d="M234 158.4l1.7 1.7 .2-.2zM234 158.4l.1-.2 1.8 1.7z"/>
</g>
<!-- layer: 0 -->
<path d="M28 21.6h223.5v172.7h-223.5z" fill="none" stroke="#000" stroke-width=".18"/>
<g font-size="4.1">
<text x="58.8" y="167.3">WALL FOUNDATION</text>
<text x="132.6" y="181.1">COLUMN DETAILS</text>
</g>
<g font-size="3.6">
<text x="177.4" y="37">GL</text>
<text x="210" y="147.4">GL</text>
<text x="187.6" y="178.2">CONCRETE RETAINING WALL</text>
</g>
<g font-size="2.4">
<text x="201.2" y="43">1'-6&quot;</text>
<text x="186.3" y="55.4" transform="rotate(-90 186.3 55.4)">1'-6&quot;</text>
<text x="112" y="94">concrete</text>
<text x="112.1" y="97">floor</text>
<text x="191.2" y="99.6">8&quot;</text>
<text x="115.8" y="106.5">wellcompacted</text>
<text x="115.7" y="109.4">earth filling</text>
<text x="218.6" y="112.7" transform="rotate(-90 218.6 112.7)">DEPEND ON THE FLOOR HEIGHT</text>
<text x="115.8" y="119.7">concrete</text>
<text x="115.8" y="116.5">grade 20 (20)</text>
<text x="91.1" y="134.1">EARTH FILLING</text>
<text x="117.7" y="136.5">concrete</text>
<text x="117.7" y="133.5">screed</text>
<text x="185.8" y="143.8" transform="rotate(-90 185.8 143.8)">3'-6&quot;</text>
<text x="235.7" y="155" transform="rotate(-90 235.7 155)">1'</text>
<text x="201.2" y="163">1'-6&quot;</text>
<text x="235.7" y="164" transform="rotate(-90 235.7 164)">9&quot;</text>
<text x="208.8" y="172.6">4'</text>
</g>
<g font-size="1.8">
<text x="203.1" y="34.8">WALL EXTENTION ABOVE FROM</text>
<text x="202.9" y="37">FIRST FLOOR CAN DECIDE BASED ON</text>
<text x="203.1" y="39.1">THE ARCHITECTURAL REQUIREMENT</text>
<text x="200.1" y="55.7">REFER SLAB DETAIL</text>
<text x="200.2" y="105.2">T10 @ 9&quot;</text>
<text x="200.2" y="115.1">T12 @ 6&quot;</text>
<text x="200.2" y="134.4">T12 @ 8&quot;</text>
<text x="221.7" y="154.4">T10 @ 8&quot;</text>
<text x="221.7" y="158">T12 @ 8&quot;</text>
<text x="237.9" y="170.7">[1:3:6 (1&quot;)]</text>
<text x="187.7" y="181.3">2 FEET TO AN INCH</text>
</g>
</svg>
